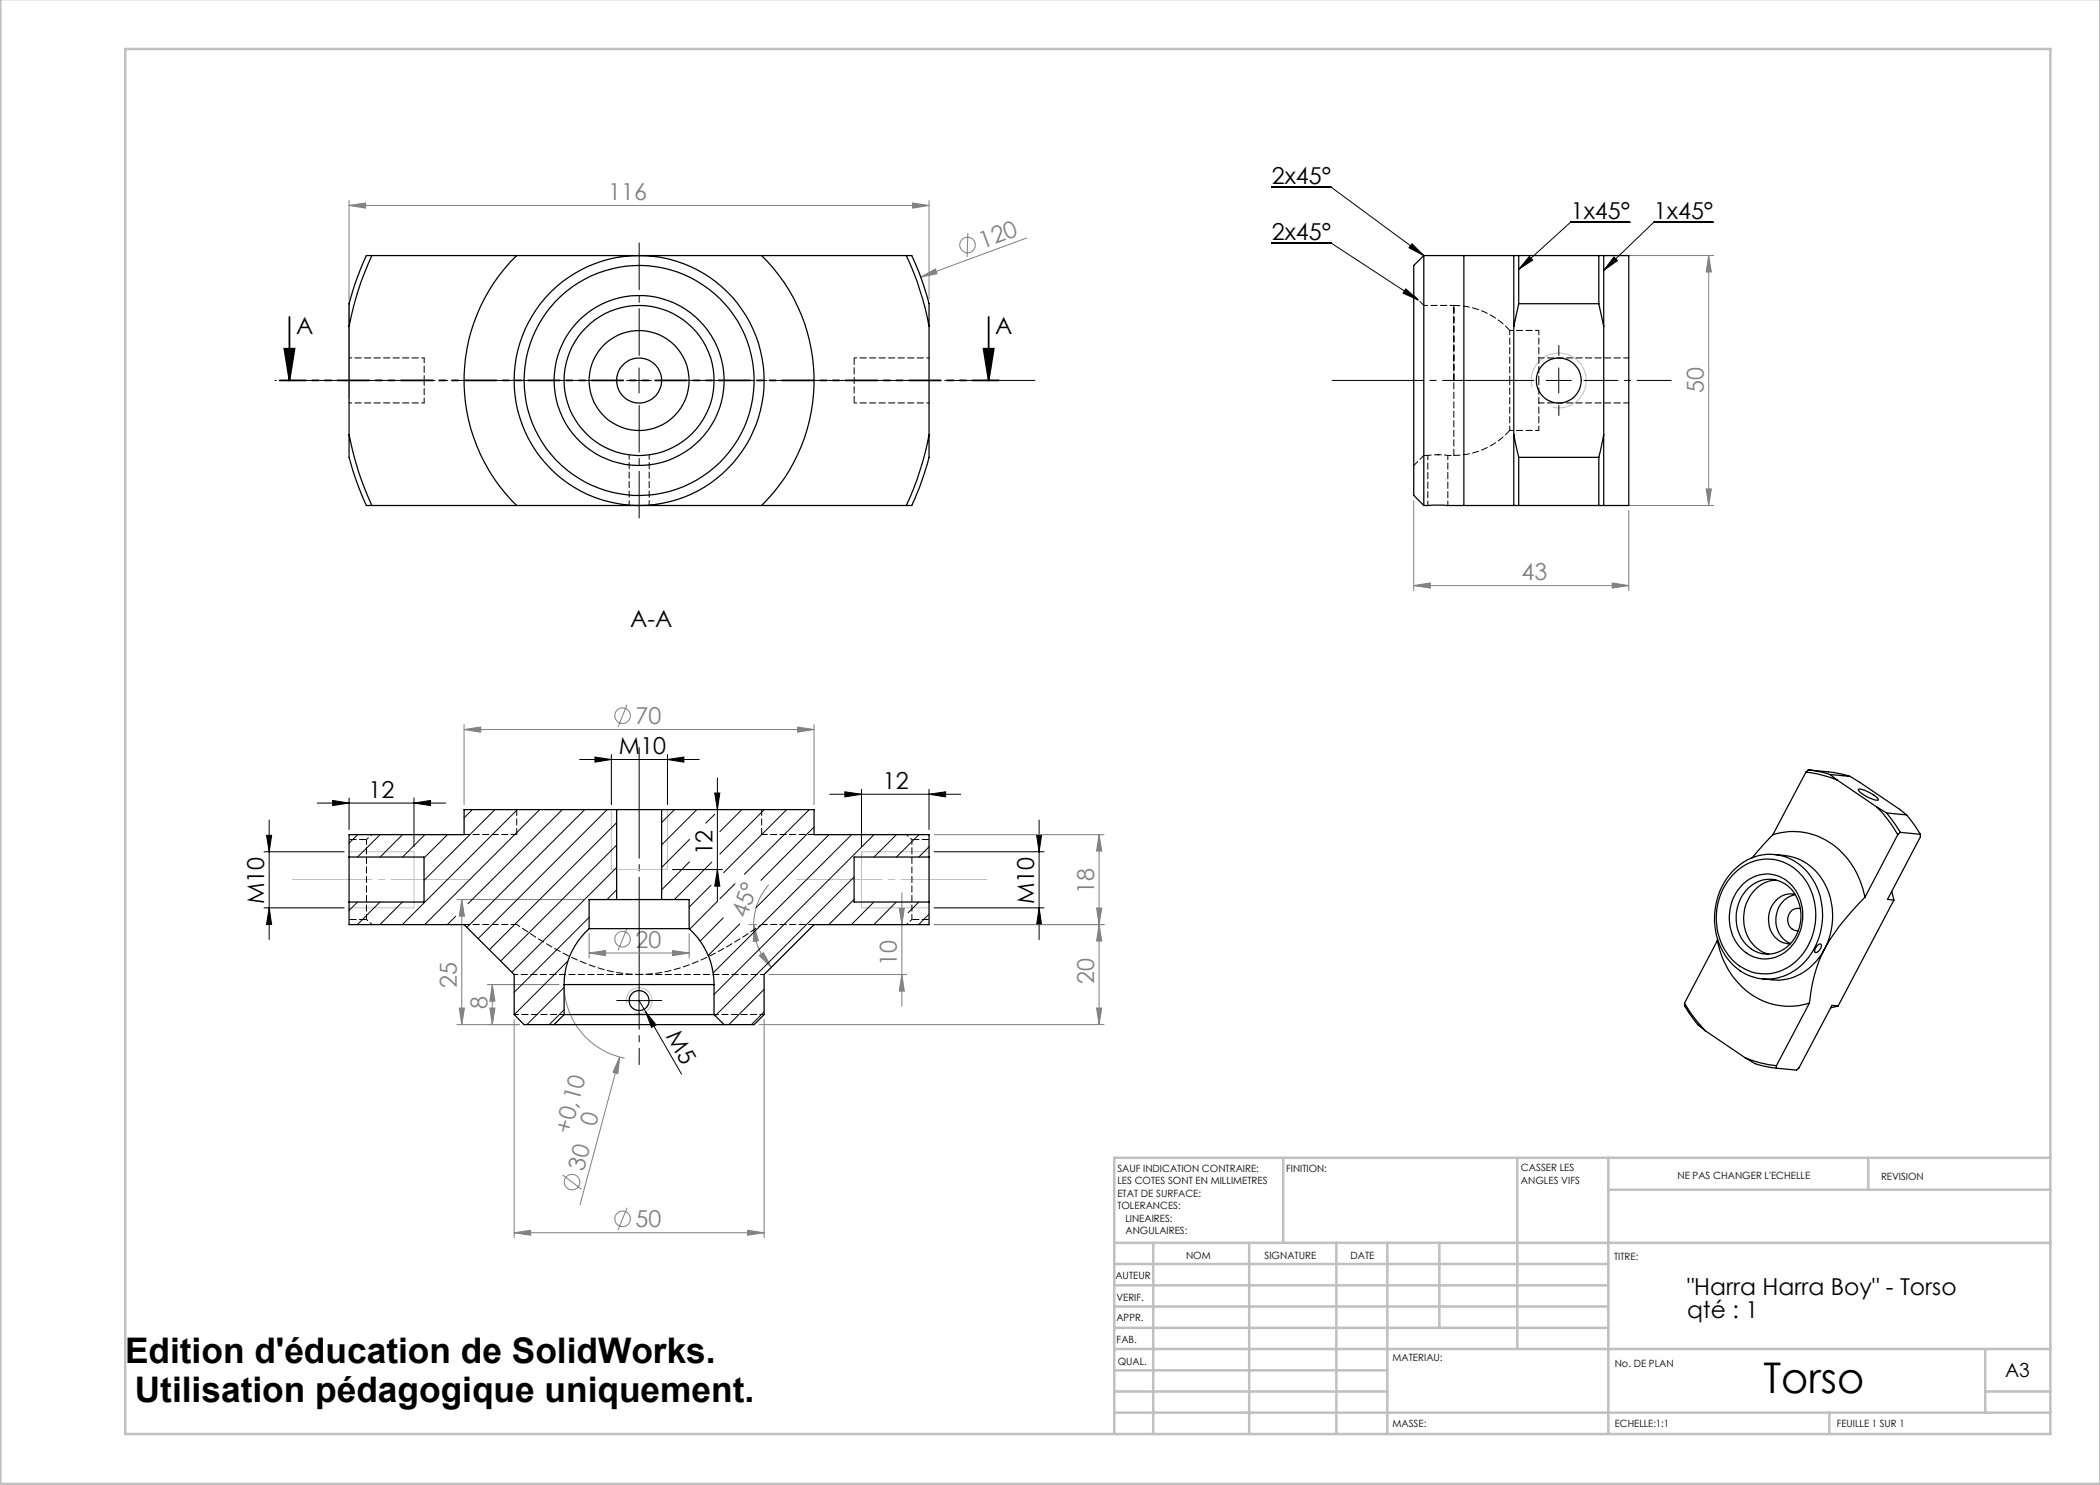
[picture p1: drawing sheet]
<svg xmlns="http://www.w3.org/2000/svg" width="420mm" height="297mm" viewBox="0 0 420 297" stroke-linecap="round" stroke-linejoin="round" font-family="sans-serif">
<g fill="none" stroke="#808080" stroke-width=".2">
<path d="M69.8 41.1l3.3-.5v1zM69.8 40.1v39.5M69.8 41.1h116M182.5 40.6l3.3 .5-3.3 .5zM184.1 55.4l3-1.6 .3 .9zM185.8 40.1v19.7M193.6 46.6l-.2 4.8M205.4 47.6l-21.3 7.8M320.7 51.1h22.1M341.7 51.1l.6 3.3h-1.1zM341.7 51.1v50M341.2 97.8h1.1l-.6 3.3z"/>
<path d="M282.8 117.1l3.3-.5v1zM282.8 100.1v18M282.8 117.1h43M320.7 101.1h22.1M322.4 116.6l3.4 .5-3.4 .5zM325.8 102.1v16M92.8 145.9l3.3-.5v1zM92.8 144.9v16M92.8 145.9h70M125.4 140.9l-1.8 4.5M159.5 145.4l3.3 .5-3.3 .5zM162.8 144.9v16"/>
<path d="M91.4 179.9h25.4M92.4 179.9v25M92.4 179.9l.5 3.3h-1zM153.7 176.9a12.4 12.4 0 0 0-3 8M180.4 178.6v22.7M186.8 166.9h34M219.8 166.9l.5 3.3h-1zM219.8 166.9v38M97.5 196.9h14.3M98.5 196.9v8M98.5 196.9l.5 3.3h-1zM112.9 197.9a15 15 0 0 0 12 13.7"/>
<path d="M117.8 190.6l3.3-.5v1zM117.8 186.7v4.9M117.8 190.6h20M125.4 185.6l-1.8 4.5M134.5 190.1l3.3 .5-3.3 .5zM137.8 186.7v4.9M149.8 184.9h1.5M150.7 184.9l1 3.2-1 .2zM150.7 184.9a12 12 0 0 0 3.6 8.6M151.9 191.1l.8-.6 1.6 3zM153.8 194.9h27.6M163.8 184.9h17.6"/>
<path d="M179.8 181.6h1.1l-.5 3.3zM180.4 194.9l.5 3.3h-1.1zM186.8 184.9h34M219.3 181.6h1l-.5 3.3zM219.8 184.9l.5 3.3h-1zM91.4 204.9h12.4M91.9 201.6h1l-.5 3.3zM98 201.6h1l-.5 3.3zM102.8 203.9v43.6M123.9 211.4l-7.9 29.6M123.9 211.4l-.3 3.3-1-.2zM151.8 204.9h69"/>
<path d="M152.8 203.9v43.6M219.3 201.6h1l-.5 3.3zM112.5 235l3.8 2.8M102.8 246.6l3.3-.5v.9zM102.8 246.6h50M125.4 241.5l-1.8 4.5M149.5 246.1l3.3 .5-3.3 .4z"/>
<circle cx="193.5" cy="49" r="1.56"/>
<circle cx="124.5" cy="143.1" r="1.55"/>
<circle cx="124.5" cy="187.8" r="1.55"/>
<circle cx="114.4" cy="236.4" r="1.56"/>
<circle cx="124.5" cy="243.8" r="1.56"/>
</g>
<g fill="none" stroke="#000" stroke-width=".2">
<path d="M254.3 37.4h11.9l18.6 13.7M254.3 48.6h11.9l17.4 11.4M281.2 57.8l2.4 2.2-3-1.4zM282.4 48.8l2.4 2.3-3-1.5zM305.9 51.3l.6 .7-2.8 1.9zM322.8 51.4l.7 .7-2.8 2zM326 44.4h-11.9l-10.4 9.5M342.6 44.4h-11.8l-10.1 9.7M125.3 76.1h5M127.8 73.6v5M309.2 76.1h5.1M311.7 73.6v5"/>
<path d="M69.8 159.6v6.3M82.8 159.6v9.8M115.9 151.9h23.9M119 151.4l3.3 .5-3.3 .5zM122.3 150.9v10M133.5 151.9l3.3-.5v1zM133.5 150.9v10M142.9 158.6h1.1l-.5 3.3zM143.5 155.6v24.7M165.9 158.9h26.3M169 158.4l3.3 .5-3.3 .5zM172.3 157.9v11.5"/>
<path d="M185.8 158.9l3.3-.5v1zM185.8 157.9v8M52.8 170.4h16M53.3 167.1h1l-.5 3.3zM53.8 164v23.9M63.5 160.6h25.6M66.5 160.1l3.3 .5-3.3 .5zM82.8 160.6l3.3-.5v1zM134.5 173.9h10M143.5 173.9l.5 3.3h-1.1zM186.8 170.4h22M207.3 167.1h1l-.5 3.3z"/>
<path d="M207.8 164v23.9M52.8 181.6h16M53.8 181.6l.5 3.3h-1zM127.8 197.6v5M186.8 181.6h22M207.8 181.6l.5 3.3h-1zM125.3 200.1h5M127.8 200.1l1.3 2.2M129.1 202.3l2.1 2.7-.9 .5zM129.1 202.3l7.2 12.5"/>
</g>
<path d="M56.9 69.7h2l-1 6.4zM57.9 63.4v12.7M196.7 69.7h2.1l-1.1 6.4zM197.7 63.4v12.7" fill="none" stroke="#000" stroke-width=".35"/>
<path d="M306.4 77.5a5.5 5.5 0 0 1 4.8-6.9 5.5 5.5 0 0 1 6 5.8 5.5 5.5 0 0 1-6.6 5.1M69.8 170.4h13v11.2h-13M122.3 161.9v12h11.2v-12M185.8 170.4h-13.5v11.2h13.5M125.3 200.7a2.58 2.58 0 0 1 2.5-3.2 2.58 2.58 0 0 1 2.5 3.1 2.58 2.58 0 0 1-3.5 1.9" fill="none" stroke="#c0c0c0" stroke-width=".2"/>
<path d="M127.8 71.1v-22.5M127.8 81.1v22.5" fill="none" stroke="#000" stroke-width=".2" stroke-dasharray="30.5 1.3 1.3 1.3" stroke-dashoffset="21.1"/>
<path d="M122.8 76.1h-67.8" fill="none" stroke="#000" stroke-width=".2" stroke-dasharray="30.5 1.3 1.3 1.3" stroke-dashoffset="-1.5"/>
<path d="M132.8 76.1h74.2" fill="none" stroke="#000" stroke-width=".2" stroke-dasharray="30.5 1.3 1.3 1.3" stroke-dashoffset="12.5"/>
<path d="M311.8 71.1v-2M311.8 81.1v2M125.3 200.1h-2M130.3 200.1h2" fill="none" stroke="#000" stroke-width=".2" stroke-dasharray="30.5 1.3 1.3 1.3"/>
<path d="M306.8 76.1h-40.4" fill="none" stroke="#000" stroke-width=".2" stroke-dasharray="30.5 1.3 1.3 1.3" stroke-dashoffset="12.2"/>
<path d="M316.8 76.1h17.4" fill="none" stroke="#000" stroke-width=".2" stroke-dasharray="30.5 1.3 1.3 1.3" stroke-dashoffset="23.6"/>
<path d="M127.8 197.6v-48.1" fill="none" stroke="#000" stroke-width=".2" stroke-dasharray="30.5 1.3 1.3 1.3" stroke-dashoffset="8.3"/>
<path d="M127.8 202.6v10.3" fill="none" stroke="#000" stroke-width=".2" stroke-dasharray="30.5 1.3 1.3 1.3" stroke-dashoffset="27.2"/>
<path d="M199.8 76.1h-143.9" fill="none" stroke="#000" stroke-width=".35" stroke-dasharray="6.3 1.3 1.3 1.3 1.3 1.3" stroke-dashoffset="1.1"/>
<path d="M58.5 175.9h35.6" fill="none" stroke="#c0c0c0" stroke-width=".2" stroke-dasharray="30.5 1.3 1.3 1.3" stroke-dashoffset="14.6"/>
<path d="M159.3 175.9h38" fill="none" stroke="#c0c0c0" stroke-width=".2" stroke-dasharray="30.5 1.3 1.3 1.3" stroke-dashoffset="13.4"/>
<g fill="none" stroke="#c0c0c0" stroke-width=".5">
<path d="M.1 -.1v296.9h419.9M25 9.8h385.1v277h-385.1zM256.6 231.6v17M303.5 231.6v38.2M321.7 231.6v55.2M321.7 237.9h88.4M373.7 231.6v6.3M410.1 231.6h-187.3v55.2M222.8 248.6h187.3M222.8 257.1h98.9M222.8 252.8h98.9M230.6 248.6v38.2"/>
<path d="M249.8 248.6v38.2M267.3 248.6v38.2M277.5 248.6v38.2M287.9 248.6v17M222.8 265.6h98.9M222.8 261.3h98.9M222.8 278.3h54.7M222.8 274.1h54.7M222.8 269.8h187.3M397.1 278.3h13M397.1 269.8v12.7M222.8 282.5h187.3"/>
<path d="M365.9 282.5v4.3"/>
</g>
<g fill="#000">
<path d="M129.1 202.3l2.1 2.7-.9 .5z"/>
<path d="M282.4 48.8l2.4 2.3-3-1.5zM281.2 57.8l2.4 2.2-3-1.4zM322.8 51.4l.7 .7-2.8 2zM305.9 51.3l.6 .7-2.8 1.9z"/>
<path d="M196.7 69.7h2.1l-1.1 6.4zM56.9 69.7h2l-1 6.4z"/>
<path d="M119 151.4l3.3 .5-3.3 .5zM133.5 151.9l3.3-.5v1z"/>
<path d="M169 158.4l3.3 .5-3.3 .5zM185.8 158.9l3.3-.5v1z"/>
<path d="M82.8 160.6l3.3-.5v1zM66.5 160.1l3.3 .5-3.3 .5z"/>
<path d="M143.5 173.9l.5 3.3h-1.1zM142.9 158.6h1.1l-.5 3.3zM53.8 181.6l.5 3.3h-1zM53.3 167.1h1l-.5 3.3zM207.8 181.6l.5 3.3h-1zM207.3 167.1h1l-.5 3.3z"/>
</g>
<g fill="#808080">
<path d="M184.1 55.4l3-1.6 .3 .9z"/>
<path d="M123.9 211.4l-.3 3.3-1-.2z"/>
<path d="M182.5 40.6l3.3 .5-3.3 .5zM69.8 41.1l3.3-.5v1zM159.5 145.4l3.3 .5-3.3 .5zM92.8 145.9l3.3-.5v1z"/>
<path d="M282.8 117.1l3.3-.5v1zM322.4 116.6l3.4 .5-3.4 .5z"/>
<path d="M102.8 246.6l3.3-.5v.9zM149.5 246.1l3.3 .5-3.3 .4z"/>
<path d="M117.8 190.6l3.3-.5v1zM134.5 190.1l3.3 .5-3.3 .5z"/>
<path d="M150.7 184.9l1 3.2-1 .2zM151.9 191.1l.8-.6 1.6 3z"/>
<path d="M219.3 201.6h1l-.5 3.3zM219.8 184.9l.5 3.3h-1zM219.3 181.6h1l-.5 3.3zM219.8 166.9l.5 3.3h-1z"/>
<path d="M98 201.6h1l-.5 3.3zM98.5 196.9l.5 3.3h-1zM91.9 201.6h1l-.5 3.3zM92.4 179.9l.5 3.3h-1z"/>
<path d="M341.7 51.1l.6 3.3h-1.1zM341.2 97.8h1.1l-.6 3.3zM179.8 181.6h1.1l-.5 3.3zM180.4 194.9l.5 3.3h-1.1z"/>
</g>
<g fill="none" stroke="#000" stroke-width=".25">
<path d="M74.4 51.1a60.1 60.1 0 0 0-4.6 14.2M103.3 51.1h49M103.3 51.1a34.9 34.9 0 0 0 0 50M103.3 51.1h-30a57.3 57.3 0 0 0-3.5 9.6v30.8a60.4 60.4 0 0 0 3.5 9.6h30M152.3 51.1a35 35 0 0 1 0 50M152.3 51.1h30.1a57.3 57.3 0 0 1 3.4 9.6v26.2M181.3 51.1a60.1 60.1 0 0 1 4.5 14.2M284.8 51.1v50M284.8 51.1l-2 2v46l2 2M284.8 51.1h8M292.8 51.1v50M292.8 51.1h10"/>
<path d="M302.8 51.1v14.2M302.8 51.1h23v50h-23M303.7 51.1v9.6M319.8 51.1v9.6M320.7 51.1v14.2M302.8 65.3v21.6M303.7 60.7l-.9 4.6M303.7 60.7h16.1M319.8 60.7l.9 4.6M320.7 65.3v21.6M69.8 86.9a60.1 60.1 0 0 0 4.6 14.2M185.8 86.9a60.1 60.1 0 0 1-4.5 14.2"/>
<path d="M185.8 86.9v4.6a60.4 60.4 0 0 1-3.4 9.6h-30.1M302.8 86.9l.9 4.6M302.8 86.9v14.2M303.7 91.5v9.6M303.7 91.5h16.1M319.8 91.5v9.6M320.7 86.9l-.9 4.6M320.7 86.9v14.2M103.3 101.1h49M284.8 101.1h8M292.8 101.1h10M361.2 154.4a23.8 23.8 0 0 1 6.2 1.6"/>
<path d="M361.2 154.4l-6.6 12.5M361.7 154l2.7 .4 1.6 .5M361.7 154l5.1 .5 3.2 .8M361.7 154l-.5 .4M366 154.9l1.4 1.1M366 154.9l4 .4M367.4 156l8 5.4M370 155.3l9.9 6.6 1.4 1.1M371.7 157.9a5.9 5.9 0 0 1 3.5 1.4l.5 .6a2.09 2.09 0 0 1-1.8-.3l-1.4-.8a1.36 1.36 0 0 1-.8-.9zM69.8 171.4v9M69.8 171.4h15v9h-15M123.3 161.9h9"/>
<path d="M123.3 179.9h9M123.3 161.9h-30.5v5h-23v4.5M123.3 179.9h-5.5v5.8M123.3 161.9v18M132.3 161.9h30.5v5h23v4.5M132.3 179.9h5.5v5.8M132.3 161.9v18M185.8 171.4v9M185.8 171.4h-15v9h15M346.6 174.2a9.9 9.9 0 0 1 16.4 2.5 13.9 13.9 0 0 1-3.8 17.2 9.9 9.9 0 0 1-14.8-3.9 14.1 14.1 0 0 1 2.2-15.8zM346.9 174.6a9 9 0 0 1 14.5 1.9 12.6 12.6 0 0 1-4.3 17.2 9.2 9.2 0 0 1-12.9-5.1 12.8 12.8 0 0 1 2.7-14zM348.7 176.8a6.8 6.8 0 0 1 11.1 2.5 9.1 9.1 0 0 1-4.7 12.1 6.9 6.9 0 0 1-8.8-5 9.6 9.6 0 0 1 2.4-9.6z"/>
<path d="M349.5 177.8a6 6 0 0 1 10.2 2.5 7.9 7.9 0 0 1-4.5 10.3 6.3 6.3 0 0 1-7.8-5.3 8.7 8.7 0 0 1 2.1-7.5zM354.6 166.9l-4.2 4.7M354.6 166.9a13.8 13.8 0 0 1 16.3 6.9l1.1 2.3 1 3.4M354.9 170.9l2 .2a11 11 0 0 1 9.3 9.2 14.2 14.2 0 0 1-1.3 9.5M355.2 176a7.2 7.2 0 0 0-6.4 7.1 7.2 7.2 0 0 0 4.9 7.7M359 178.9a4.6 4.6 0 0 0-5.3 4.5 4.6 4.6 0 0 0 4.4 5.4M359.1 179a5.2 5.2 0 0 0-3 8.1l.9 1 1.1 .6M373 179.5a44 44 0 0 0-8.1 10.3M375.4 161.4a27.3 27.3 0 0 1 4.2 5.5M375.4 161.4l1.9 1.2M377.3 162.6l1.8 2.4 .9 1.5M377.3 162.6l4 .4"/>
<path d="M378.4 178.3l.4 1.7M379.6 166.9l-6.6 12.6M380 166.5l-.4 .4M380 166.5l4.1 .4M381.3 163l1.8 2.3 1 1.6M384.1 166.9v.5l-6.6 12.5 1.3 .1M69.8 180.4v4.5h23l10 10v8l2 2h6M112.8 196.9h30M112.8 196.9v6M117.8 185.7h20M117.8 185.7a15 15 0 0 0-5 11.2M137.8 185.7a15.2 15.2 0 0 1 5 11.2"/>
<path d="M142.8 196.9v6M185.8 180.4v4.5h-23l-10 10v8l-2 2h-6M343.5 188.1a15.8 15.8 0 0 0 11.4 12.8 13.3 13.3 0 0 0 7-.3M343.5 188.1l-6.6 12.5M343.5 187.8v.3M360.1 181.7a2.26 2.26 0 0 0-2.5 1.4 2.26 2.26 0 0 0 .9 2.7l.7 .4h.5M363.4 189.2a.46 .46 0 0 1 .4-.4 .46 .46 0 0 1 .5 .3 1.31 1.31 0 0 1-1.3 1.4v-.7zM364.9 189.8a10.8 10.8 0 0 1-10.4 6.2l-2-.2M364.9 189.8a29.3 29.3 0 0 0-3 10.8M378.8 180l-11.2 21.2M110.8 204.9h34M112.8 202.9h30"/>
<path d="M112.8 202.9l-2 2M142.8 202.9l2 2M336.9 200.6a28.9 28.9 0 0 0 4.2 5.6M336.9 200.6v.6l.3 .4a15.1 15.1 0 0 0 3.9 4.6M341.1 206.2l7.9 5.4M349 211.6a22.2 22.2 0 0 0 6.3 1.5M349 211.6a8.3 8.3 0 0 0 3.6 1.6l2.7 .4M355.3 213.1v.5M361.9 200.6l-6.6 12.5M367.6 201.2l-1.5 .4M367.6 201.2l-1.2-.1-6.6 12.5-.5 .4-4-.4"/>
<circle cx="127.8" cy="76.1" r="23"/>
<circle cx="127.8" cy="76.1" r="17"/>
<circle cx="127.8" cy="76.1" r="15"/>
<circle cx="127.8" cy="76.1" r="10"/>
<circle cx="127.8" cy="76.1" r="4.5"/>
<circle cx="127.8" cy="76.1" r="25"/>
<circle cx="311.8" cy="76.1" r="4.5"/>
<circle cx="127.8" cy="200.1" r="1.99"/>
</g>
<path d="M84.8 76.1v-4.5M84.8 80.6v-4.5M73.3 167.9v16M182.4 183.9v-16" fill="none" stroke="#000" stroke-width=".2" stroke-dasharray="1.3 .6" stroke-dashoffset=".3"/>
<path d="M170.8 71.6v9M69.8 167.9h3.5M182.4 167.9h3.4M73.3 183.9h-3.5M185.8 183.9h-3.4" fill="none" stroke="#000" stroke-width=".2" stroke-dasharray="1.3 .6" stroke-dashoffset="-.1"/>
<path d="M302 76.1v-10M307.8 76.1v-10M125.8 91v10M284.8 91.1h.8M285.6 91.1v10M302 86.1v-10M307.8 86.1v-10M129.8 101v-10M289.6 101.1v-10M112.8 202.9h-10M152.8 202.9h-10" fill="none" stroke="#000" stroke-width=".2" stroke-dasharray="1.3 .6" stroke-dashoffset=".4"/>
<path d="M84.8 71.6h-15M185.8 71.6h-15M69.8 80.6h15M170.8 80.6h15" fill="none" stroke="#000" stroke-width=".2" stroke-dasharray="1.3 .6" stroke-dashoffset=".8"/>
<path d="M307.8 66.1h-5.8M287.6 91l-2 .1M289.6 91.1l-2-.1M289.6 91.1h1.2M302 86.1h5.8" fill="none" stroke="#000" stroke-width=".2" stroke-dasharray="1.3 .6" stroke-dashoffset=".6"/>
<path d="M290.8 76.1v-15v30M302 66.1a15 15 0 0 0-11.2-5M287.5 91h.3M290.8 91.1a15 15 0 0 0 11.2-5M103.3 161.9v5M152.3 166.9v-5" fill="none" stroke="#000" stroke-width=".2" stroke-dasharray="1.3 .6"/>
<path d="M284.8 61.1l-2-2M325.8 71.6h-18M282.8 93.1l2-2M307.8 80.6h18" fill="none" stroke="#000" stroke-width=".2" stroke-dasharray="1.3 .6" stroke-dashoffset=".2"/>
<path d="M290.8 61.1h-6M102.8 194.9h25M103.3 184.9a57.5 57.5 0 0 0 16.9 8.8 27 27 0 0 0 7.6 1.2M127.8 194.9h25M127.8 194.9a31.7 31.7 0 0 0 15.2-4.2l5.9-3.5 3.4-2.3" fill="none" stroke="#000" stroke-width=".2" stroke-dasharray="1.3 .6" stroke-dashoffset=".5"/>
<g fill="none" stroke="#000" stroke-width=".2">
<path d="M71.5 166.9l-1.7 1.7M76 166.9l-4.5 4.5M80.5 166.9l-4.5 4.5M85 166.9l-4.5 4.5M89.5 166.9l-4.7 4.7M94.5 161.9l-1.7 1.7M99 161.9l-14.2 14.2M103.5 161.9l-23 23M107.9 161.9l-23 23M112.5 161.9l-18.9 18.8M116.9 161.9l-23.5 23.6M121.4 161.9l-25.8 25.8"/>
<path d="M123.3 164.5l-25.4 25.5M123.3 169l-23.2 23.2M123.3 173.5l-20.9 20.9M123.3 178l-1.9 1.9M134.9 161.9l-2.6 2.6M137.9 167.9l-5.6 5.6M137.9 172.4l-5.6 5.6M139.4 161.9l-7.1 7.1M142.2 177.1l-4.4 4.3M142.4 172.4l-7.5 7.5M143 162.8l-1.9 1.8M147 176.7l-3 3.1"/>
<path d="M148.4 161.9l-4.4 4.4M152.9 161.9l-8.9 8.9M157.3 161.9l-12.6 12.7M161.9 161.9l-13 13M162.8 165.4l-10.6 10.7M165.8 166.9l-14.6 14.6M170.3 166.9l-27.7 27.7M170.8 175.4l-27.7 27.8M170.8 179.9l-5 5M174.8 166.9l-32 32M179.3 166.9l-4.5 4.5M183.8 166.9l-4.5 4.5"/>
<path d="M185.8 169.4l-2 2M71.5 180.4l-1.7 1.7M76 180.4l-4.5 4.5M80.5 180.4l-4.5 4.5M91.1 183.3l-1.6 1.6M112.8 197.5l-7.4 7.4M113.6 192.2l-10.8 10.7M117.8 183.5l-15 15M143.5 180.3l-5.6 5.5M144.6 183.6l-4.5 4.6M148 184.8l-6.4 6.3M152.8 197.9l-7 7"/>
<path d="M174.8 180.4l-4.5 4.5M179.2 180.4l-4.4 4.5M183.8 180.4l-2.2 2.2M185.8 182.8l-2.1 2.1M112.8 202l-2.9 2.9M152.8 202.3l-2.5 2.6"/>
</g>
<path d="M92.8 166.9h10.5M152.3 166.9h10.5M92.8 184.9h10.5M152.3 184.9h10.5" fill="none" stroke="#000" stroke-width=".2" stroke-dasharray="1.3 .6" stroke-dashoffset=".1"/>
<path d="M73.3 167.9l1.1-1M181.3 166.9l1.1 1M74.4 184.9l-1.1-1M182.4 183.9l-1.1 1" fill="none" stroke="#000" stroke-width=".2" stroke-dasharray="1.3 .6" stroke-dashoffset=".7"/>
<text font-size="8.5" x="352.7" y="278.5">Torso</text>
<g font-size="7.1">
<text x="25" y="272.6">Edition d'éducation de SolidWorks.</text>
<text x="27" y="280.3">Utilisation pédagogique uniquement.</text>
</g>
<g font-size="4.7" fill="#808080">
<text x="121.6" y="40.1">116</text>
<text x="196.5" y="49.7" transform="rotate(-20 196.5 49.7)">120</text>
<text x="340.8" y="78.6" transform="rotate(-90 340.8 78.6)">50</text>
<text x="304.3" y="116.1">43</text>
<text x="127.1" y="144.8">70</text>
<text x="218.8" y="178.7" transform="rotate(-90 218.8 178.7)">18</text>
<text x="149.3" y="183.8" transform="rotate(-71 149.3 183.8)">45°</text>
<text x="127.1" y="189.5">20</text>
<text x="91.4" y="197.6" transform="rotate(-90 91.4 197.6)">25</text>
<text x="179.4" y="193.2" transform="rotate(-90 179.4 193.2)">10</text>
<text x="218.8" y="196.7" transform="rotate(-90 218.8 196.7)">20</text>
<text x="97.5" y="201.9" transform="rotate(-90 97.5 201.9)">8</text>
<text x="114.1" y="227" transform="rotate(-75 114.1 227)">+0,10</text>
<text x="119.2" y="225.4" transform="rotate(-75 119.2 225.4)">0</text>
<text x="116.7" y="234.4" transform="rotate(-75 116.7 234.4)">30</text>
<text x="127.1" y="245.5">50</text>
</g>
<g font-size="4.7">
<text x="254.4" y="36.8">2x45°</text>
<text x="254.4" y="48">2x45°</text>
<text x="314.2" y="43.8">1x45°</text>
<text x="330.8" y="43.8">1x45°</text>
<text x="59.2" y="66.9">A</text>
<text x="199" y="66.9">A</text>
<text x="126" y="125.4">A-A</text>
<text x="123.8" y="150.9">M10</text>
<text x="73.7" y="159.6">12</text>
<text x="176.6" y="157.8">12</text>
<text x="142.5" y="171.1" transform="rotate(-90 142.5 171.1)">12</text>
<text x="52.8" y="180.9" transform="rotate(-90 52.8 180.9)">M10</text>
<text x="206.8" y="180.9" transform="rotate(-90 206.8 180.9)">M10</text>
<text x="133.1" y="207.3" transform="rotate(60 133.1 207.3)">M5</text>
<text x="337.4" y="259">&quot;Harra Harra Boy&quot; - Torso</text>
<text x="337.4" y="263.6">qté : 1</text>
</g>
<text font-size="3.9" x="401" y="275.4">A3</text>
<g font-size="2">
<text x="223.5" y="234.4">SAUF INDICATION CONTRAIRE:</text>
<text x="223.5" y="236.9">LES COTES SONT EN MILLIMETRES</text>
<text x="223.5" y="239.4">ETAT DE SURFACE:</text>
<text x="257.2" y="234.4">FINITION:</text>
<text x="304.2" y="234.3">CASSER LES</text>
<text x="304.2" y="236.8">ANGLES VIFS</text>
<text x="335.5" y="235.8">NE PAS CHANGER L'ECHELLE</text>
<text x="376.2" y="236">REVISION</text>
<text x="223.5" y="241.9">TOLERANCES:</text>
<text x="225.1" y="244.4">LINEAIRES:</text>
<text x="225.1" y="246.9">ANGULAIRES:</text>
<text x="237.2" y="251.8">NOM</text>
<text x="252.9" y="251.7">SIGNATURE</text>
<text x="270.1" y="251.7">DATE</text>
<text x="223.1" y="255.9">AUTEUR</text>
<text x="322.8" y="252">TITRE:</text>
<text x="223.3" y="260.1">VERIF.</text>
<text x="223.3" y="264.2">APPR.</text>
<text x="223.3" y="268.6">FAB.</text>
<text x="223.5" y="272.9">QUAL.</text>
<text x="278.5" y="272.3">MATERIAU:</text>
<text x="323" y="273.4">No. DE PLAN</text>
<text x="278.5" y="285.3">MASSE:</text>
<text x="323" y="285.4">ECHELLE:1:1</text>
<text x="367.4" y="285.4">FEUILLE 1 SUR 1</text>
</g>
</svg>
